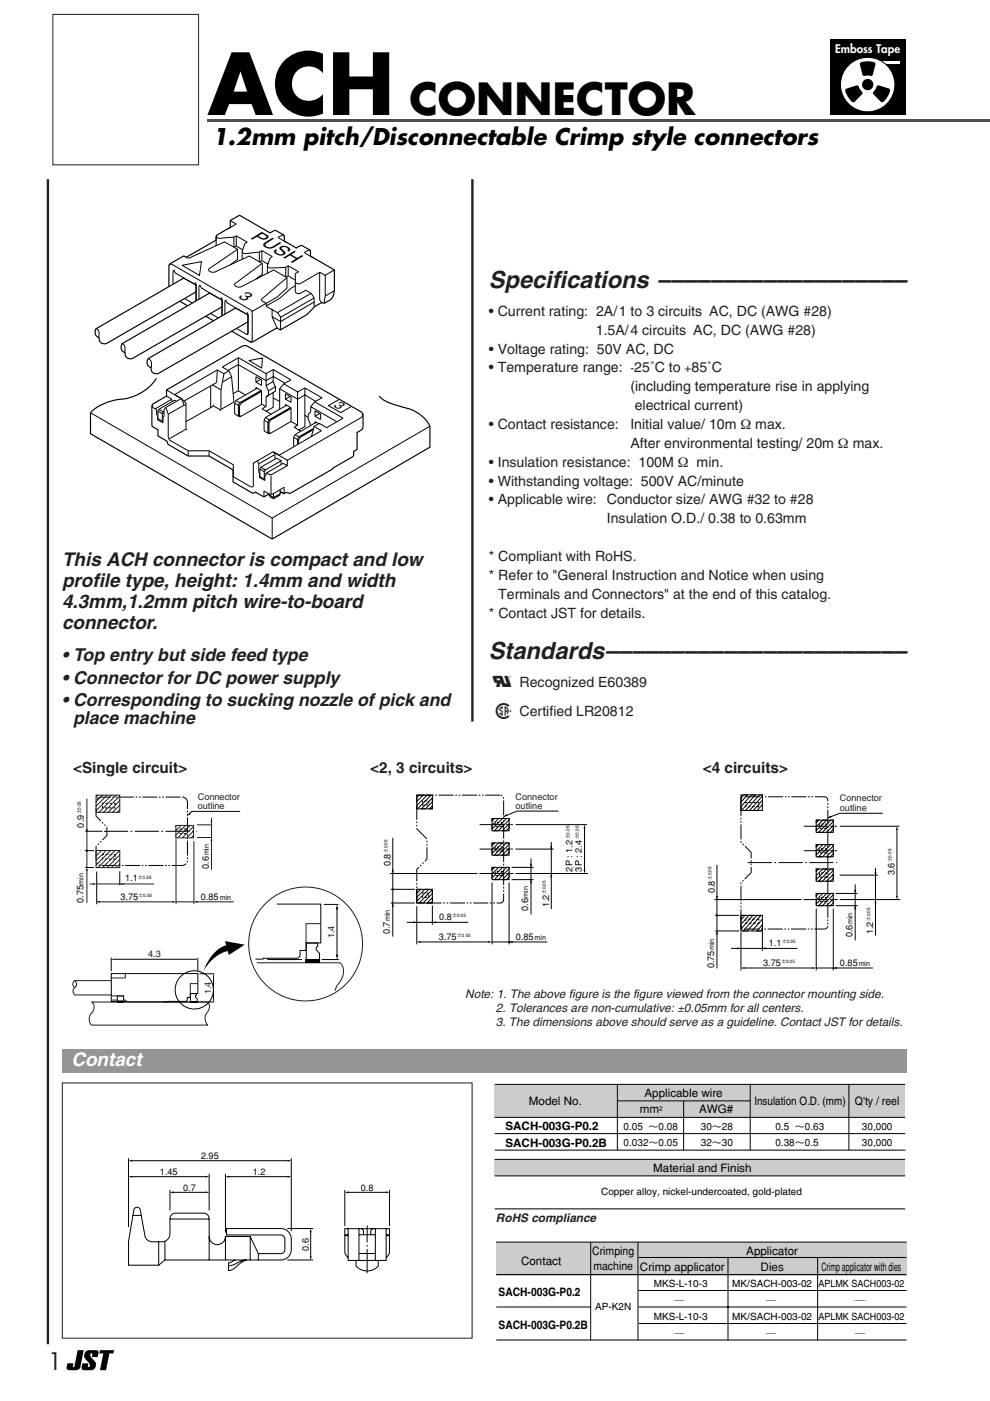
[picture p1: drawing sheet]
<svg xmlns="http://www.w3.org/2000/svg" width="210mm" height="297mm" viewBox="0 0 210 297" stroke-linecap="round" stroke-linejoin="round" font-family="sans-serif">
<path d="M44.1 25.2h165.8v.5h-165.8z" fill="#4d4d4d"/>
<path d="M176 8.4h16v16h-16z" fill="#000"/>
<path d="M185.7 12.9h5v.6h-5z" fill="#fff"/>
<circle cx="184" cy="17.9" r="5.8" fill="#fff" stroke="#000" stroke-width=".21"/>
<circle cx="184" cy="17.9" r="1.21" fill="#000"/>
<path d="M179.4 19.1l2.2-.8 .3 .1 .8 1.3-1.6 1.8a1.76 1.76 0 0 1-1.3-1.3zM182.5 13.5a3.9 3.9 0 0 1 2.9 0l-.5 2.3-.3 .1h-1.5zM186.1 18.3l2.3 .6a1.76 1.76 0 0 1-.6 1.8l-.2 .3a.63 .63 0 0 1-.7 .5l-1.6-1.8z" fill="#000" stroke="#000" stroke-width=".35"/>
<path d="M36 56l3-1.7 .5 .3 6.3-3.7 .1-1 2.9-1.7v-1.5l2-1.1 6.5 3.8 1.1-.5 1.6 .8 .2 .3 .1 1.1 2.5 1.5 1.2-.5 1.7 .9 .1 1.3 5.1 2.9v4.5a2.6 2.6 0 0 1-2.5 2.5h-.2l-1.5 .8-1.9 1.8-5.4 3.2-.7-.5-5 2.9-.5 .1-17.2-9.9-.2-.6v-5.6zM33.2 80.2a10.3 10.3 0 0 1-8.3 4.5 10.3 10.3 0 0 0-5.7 2.8v4.5l38.5 22.3 33.5-19.5v-4.4a8.1 8.1 0 0 0-6-4.1l-.9-.3a8.1 8.1 0 0 1-3.9-2.1M57.1 104.7l.3 .7 .6 .3 1.3-.7 .1-.7 .8 .4 .5-.3 .8 .2 9-5.2 .1-.1 4.3-2.5 .1-1.1 .7-.4v-3.6l1-.6 .2-.5v-2.8l-.4-.5-23.9-13.8a1.24 1.24 0 0 0-1.4 0l-15.9 9.2v1.3l-3 1.8-.1 4.4 1.3 .9v1.3l1.9 1.1 .2 .7 4.3 2.5h4.4l5.1 2.9v2.6l4.3 2.4 .4-.3 1.9 1.1 1-.7" fill="none" stroke="#000" stroke-width=".25"/>
<g fill="none" stroke="#000" stroke-width=".21">
<path d="M35.9 56.2l.2-.2 .4 .1 16.8 9.8 .2 .5v5.7l-.2 .4-.4-.1M36.8 57.3l.6 .7M37 57.3l-.3 .4v4.2l4.7 2.7 .2-.3v-3.9l-.3-.5M37.3 57.9l4.2 2.5v3.9l-.2 .2M38.6 56.2l4.1-.7-.4 2.9zM39.5 54.6l.7 .1 7.4-3.4 2.8 1.6v2.1l-1.6 1.2M44.7 56.7l-.5 .5a1.26 1.26 0 0 0 1.9 .2l6.8-3.1 2.7 1.6v2.3l-1.3 1M45.8 50.3v1.8M46 49.9l-.1 .4 .7 .2 3-.2 .5-.3 2.3 1.4M48.8 46.7l1.3 .8-1.9 1.1M49.6 50.3v2.1M49.6 52.4l.5-.2 1.4 .8"/>
<path d="M50.1 50v2.2M50.2 59.9l-.5 .4a1.26 1.26 0 0 0 1.9 .3l6.4-3.3 2.8 1.6v2.2l-2.1 1.9-2.2 1.3M50.4 52.9l-5.7 3.8M51.4 53.3l.2 .3 .5 .2 2.9-.4 .5-.3 2.2 1.3-.5 .4a5.3 5.3 0 0 0-.5 3.2M52.4 51.3l-.5 .4a5.5 5.5 0 0 0-.6 3.3M55 53.4v2.1M55.1 55.5l.4-.2 1.3 .7M55.5 53.2v2M55.6 55.8l-5.4 4.1M56.7 56.4l.2 .3 .6 .1 3-.1 .6-.3 2.2 1.2-.7 .4v3.9M60.2 50.1l-.2-.3-1.1 .6 1.9 1.1M60.6 56.7v2"/>
<path d="M60.7 58.7l.4-.2 1.5 .9M60.8 58.9l-5.3 4.5v.4l.9 .5v.7l1.3 .7M61.1 56.4v2M65.8 53.3l-.3-.3-1 .6 1.9 1.1M67.8 57.8v5.4a.9 .9 0 0 0 .5 1M69 58.4v4.4l-.3 1.2 .3 .1M70.9 57.3l-1.9 1.1-1.2-.7-4.3 2.5a.72 .72 0 0 1-.9-.4M42.4 60.5l.5 .7M46.1 78.4l-.2 2.7-6.8 3.9M47.8 63.6l.6 .7M48.4 78.5l2.1-1.2 5.9 3.4 1.6-.9 2.4 1.4M48.5 78.7l-1 .6"/>
<path d="M49.1 79.9l-2 1.1M50.5 75.8v7M52.8 76.5l2.8-.6-.1 2.1zM54.3 79.9v1.1l1.2 .7v-1.1l-1.2-.7M56.4 79.2v2.6l.5 1.1v.9l-.5 .3v2.1l-.9 .5M56.4 64.3l-2.9 1.7M57.5 65.5l1.3 .8 .7 .9v2.7M57.7 65.7v1.5l1 2.3M57.9 78.4v2.5l.5 1.1v.9l-1.9 1.2M62.6 60.6l-.9 .5-2.4 2.2-2.8 1.5M64.8 61.5l1.2 .7 .6 1v1.9M64.9 61.5l-1.4 .7a.72 .72 0 0 1-.9-.3"/>
<path d="M65.9 62.2l-7.1 4.1M66.6 64.1l-7.1 4.1-1.8-1.1M66.6 63.2l-7.1 4.1M70.9 61.6l-1.9 1.1M19.2 87.5l38.5 22.3 33.5-19.4M33.5 87.2l.9 .5M33.7 86.8l.9 .5M34.8 87.3l-.4 .4v1.6M35.2 86.5l.5 1.3v4.5a1.15 1.15 0 0 0 .5 1.2l3.7 2.1h4.4l5.2 2.9v2.6l3.6 2.1h.4l.2-.3v-4.7l4.2-2.4 1.3 .7 9-5.2-1.6-.9M35.3 84l1.1 .6 .1 .6M35.3 82.7l3.1 1.8M36.3 84.7l-3.4 2"/>
<path d="M37.4 85.1l-.4-.2-3.3 1.9-.2 .4v1.6l1 .6M38.4 84.5l-3.4 2.1-.2 .5v1.2l-.2 .3v1.1l-1.2-.7-.2-1.8a1.09 1.09 0 0 0-.9-.9v-.4M38.5 84.5l.5 1.4-3.3 1.9M39.4 91l-3.5 2M39.4 85.9h-.4M39.9 95.6v1.1M44.3 95.6v1.1M44.7 81.8v4.6M45 81.6l1.8 1M45.3 86.1l1.4 .8M45.3 85.8l-.3 .4-5.6 3.2M46.6 87.1l.2-.5v-4l.7-3.4-1.4-.8-9.1 5.3 1.5 .8 .9 1v5.2l.3 .5"/>
<path d="M49.4 83.5l1.1-.6 1.5 .8M49.6 85.2l-2.7 1.6M49.6 85.2l-.5-5.3-.6-1.3-1.4-.8 3.5-2 5.8 3.4 1.5-.8 3.8 2.1-1.5 .9-.9 1v4.3M49.7 85.5l.9 .4M50.1 85l.7 .4M54.3 82.2l1.2 .7v2.9l-4.7 2.5-1-.6-.1-2a1.07 1.07 0 0 1 .6-1l4.2-2.4M54.3 82.1v.4M54.5 97.8l.4 .7 .1 2.7 1.2 .7M55.1 99.5l.9 .5M55.2 80.5l-1 .5M55.3 82.8l-4.2 2.4a1.07 1.07 0 0 0-.6 1v1.7l.3 .4h.2M55.3 99.1l.9 .5"/>
<path d="M55.4 83l-4 2.3a1.07 1.07 0 0 0-.6 1v1.7l.3 .2M55.5 86.7l2 1.1M55.6 85.7l.8 .5M56 89.1l.8 .5M56.3 88.5l.8 .5M57.9 80.9l-1.5 .9M57.9 83.2v1.1M58.2 96.4l-3.2 1.9M58.3 97.3v-1.1l-.3-.3 2.9 1.7M58.4 82l-1.5 .9M59.3 82.4l3.8 2.2 1.6-.9 2.2 1.4M59.3 85.1l-1.4-.7v1.9l-1.4 .9"/>
<path d="M59.6 98.5v-.8l-.9-.6-3.4 2-.2 .4v1.5l1 .6M59.6 97.7l-3.4 1.9-.2 .4v1.6M60 98.2l.9 .5M60 98.3l-3.6 2.1-.2 .7v.8M60.2 81.4l2.9 1.7M60.5 83.5l1.2 .7v1.1l-1.2-.7zM60.8 85.9l-4.2 2.4a1.07 1.07 0 0 0-.6 1l.1 2.1 .9 .5 4.7-2.5v-2.9l-1.2-.7v.3M61.5 84.1l-1 .5M61.6 86.4l-4.2 2.4a1.07 1.07 0 0 0-.6 1v1.7l.2 .4h.3M61.7 86.6l-4.1 2.3a1.07 1.07 0 0 0-.6 1v1.7l.4 .2M61.7 89.4l1.4 .7M62.3 92.8l.8 .4"/>
<path d="M62.6 92.2l.7 .4M64.6 82.2v5.9M65.3 88.5l-.6-.5v2.4l-1.3 .7M65.9 86.2l5.5 3.2M66.4 91.1l-2.5 1.5a1.29 1.29 0 0 0-.6 1.5M66.5 90.8l-2.8 1.6a1.43 1.43 0 0 0-.6 1.9M66.8 87.1l1.2 .7v1.1l-1.2-.7zM66.8 89.4l.7 .4M66.8 89.4v.3M66.8 85.3l5.9 3.3M67 89.6l-4.1 2.4a1.07 1.07 0 0 0-.6 .9v1.8M67.7 87.7l-.9 .6"/>
<path d="M68.3 84.3l-1.6 .9-.8 1v1.1l-.5 .5v1.1l.4 .9v.4M68.3 84.4l-3.7-2.2-1.5 .9v7.1l-.8 .4 1.5 .8M71.9 84.7l-2.3 1.3 2.6 1.5 2.3-1.3M72.8 88.6l-3.5 2.1-1.6-.9-1.1 .6-.6 2.1M76.8 87.6a.63 .63 0 0 1-.3 1l-15.6 9v1.1l-3.1 1.8a1.12 1.12 0 0 1-1.2-.1l-.2 .2M57.5 100.8v4M57.7 109.8v4.4M59.4 103.8v.4l.8 .5M59.4 104.7l-1.4 .8-.8-.5M60.2 103.3v1.3M60.2 103.3l-2.2 1.3a1.01 1.01 0 0 1-1.1 0l-1-.5"/>
</g>
<path d="M20.4 69.7l18.5-10.7 2.6 1.4v1.5l-19 11a1.13 1.13 0 0 1-1.5-1.3 1.15 1.15 0 0 1-.6-1.9z" fill="#fff" stroke="#000" stroke-width=".25"/>
<path d="M20.3 69.6a1.07 1.07 0 0 1 .7 1.3l-.1 .7M42.5 60.4l-.3 .4v4.2l4.7 2.7 .2-.2v-3.9l-.3-.6M42.8 61.1l4.2 2.5v3.8l-.2 .3" fill="none" stroke="#000" stroke-width=".21"/>
<path d="M25.9 72.9l18.5-10.8 2.6 1.5v1.5l-19 10.9a1.13 1.13 0 0 1-1.5-1.3 1.15 1.15 0 0 1-.6-1.8z" fill="#fff" stroke="#000" stroke-width=".25"/>
<path d="M25.8 72.8a1.07 1.07 0 0 1 .7 1.3l-.1 .7M48 63.6l-.3 .4v4.2l4.7 2.7 .2-.2v-3.9l-.3-.6M48.3 64.3l4.3 2.5v3.8l-.3 .3" fill="none" stroke="#000" stroke-width=".21"/>
<path d="M31.4 76l18.5-10.7 2.6 1.5v1.4l-19 11a1.13 1.13 0 0 1-1.5-1.3 1.15 1.15 0 0 1-.6-1.9z" fill="#fff" stroke="#000" stroke-width=".25"/>
<g fill="none" stroke="#000" stroke-width=".21">
<path d="M31.4 76a1.07 1.07 0 0 1 .7 1.4l-.1 .7M56 104.1v1.3M58 104.7v1M83.3 177.6v21M88.4 168.6h3.3v2.9h-3.3zM88.4 170.8l2.2-2.2h.8l-2.9 2.9h-.1zM88.4 169.1l.5-.5h.8l-1.3 1.3zM91.7 169.2v.8l-1.5 1.5h-.8zM91.7 170.9v.6h-.7zM104.3 173.5h3.6v2.6h-3.6zM104.3 174.9l1.4-1.4h.9l-2.3 2.3zM104.3 173.5h.6l-.6 .6z"/>
<path d="M104.3 178.7h3.6v2.6h-3.6zM104.3 178.7h.6l-.6 .6zM105.7 178.7h.9l-2.3 2.2v-.8zM107.4 173.5h.5v.3l-2.3 2.3h-.8zM107.4 178.7h.5v.3l-2.3 2.3h-.8zM107.9 174.7v.8l-.6 .6h-.8zM107.9 179.9v.8l-.6 .6h-.8zM109.3 174.8h15.2M116.9 178.5v14.2M118.4 172h-8.8l-2.8 1.1M123.9 175.5v9.1M82.7 185.2h18.5"/>
<path d="M82.8 188.6h5.2M82.8 191.5h5.2M86.3 195.6h13M88.4 188.6h3.3v2.9h-3.3zM88.4 190.2l1.7-1.6h.8l-2.5 2.5zM88.4 188.6h.8l-.8 .8zM88.4 192.1v8.1M88.8 191.5l2.9-2.9v.9l-2 2zM89 199.7h14.7M90.5 191.5l1.2-1.2v.9l-.3 .3zM91.7 192v4.1M104.3 183.9h3.6v2.6h-3.6z"/>
<path d="M104.3 185.3l1.4-1.4h.9l-2.3 2.2zM104.3 183.9h.6l-.6 .5zM104.3 187.1v13.1M104.3 199.7h11.7M104.8 186.5l2.6-2.6h.5v.3l-2.3 2.3zM107.9 185v.9l-.6 .6h-.8zM107.9 187.1v13.1M108.5 183.9h4.6M108.5 186.5h4.6M109.3 185.2h15.4M109.3 180h8.1M112.6 182v11.9"/>
</g>
<g fill="none" stroke="#231f20" stroke-width=".21">
<path d="M11.2 3.1h30.9v31.8h-30.9zM20.4 168.6h5v3.6h-5zM20.8 168.5l-.5 .6M21.8 168.5l-1.5 1.5M22.8 168.5l-2.5 2.5M23.7 168.5l-3.4 3.4M24.7 168.5l-3.8 3.8M25.4 168.7l-3.5 3.6M25.4 169.7l-2.5 2.6M25.4 170.6l-1.6 1.7M25.4 171.6l-.6 .7M20.4 180.3h5v3.7h-5z"/>
<path d="M20.6 187.4h12.1M20.6 180.3l-.3 .3M21.6 180.3l-1.3 1.2M22.5 180.3l-2.2 2.2M23.5 180.3l-3.2 3.2M24.5 180.3l-3.8 3.7M25.4 180.3l-3.7 3.7M25.4 181.2l-2.7 2.8M25.4 182.2l-1.8 1.8M25.4 183.1l-.8 .9"/>
</g>
<path d="M100.2 38v115" fill="none" stroke="#231f20" stroke-width=".5"/>
<g fill="#000">
<path d="M106.8 173.1l.6-.5 .2 .4zM116.7 179.4h.4l-.2 .8zM123.9 174.8l.2 .8h-.4zM83.1 184.4h.4l-.2 .8zM83.3 191.5l.2 .7h-.4zM87.6 195.3l.8 .3-.8 .2zM88.4 199.7l.7-.2v.4zM91.7 195.6l.7-.2v.4zM103.6 199.5l.7 .2-.7 .2zM107.9 199.7l.8-.2v.4zM112.4 183.1h.4l-.2 .8zM112.6 186.5l.2 .8h-.4z"/>
<path d="M116.9 185.2l.2 .8h-.4zM123.7 184.4h.4l-.2 .8z"/>
<circle cx="83.3" cy="188.6" r=".22"/>
</g>
<path d="M101.7 174.8h7M101.6 185.2h7.3M101.7 180h7" fill="none" stroke="#000" stroke-width=".21" stroke-dasharray="5.1 .5 .4 .5" stroke-linecap="butt"/>
<path d="M20.8 169.2l.7-.2h17.1a1.12 1.12 0 0 1 1.1 1.1v12.3a1.12 1.12 0 0 1-1.1 1.1h-17.1a1.12 1.12 0 0 1-1.1-1.1v-2.9l2.3-2.3v-1.8l-2.3-2.4v-2.9v-.3zM88.4 168.6h17.7a.72 .72 0 0 1 .7 .7v21.4a.72 .72 0 0 1-.7 .8h-17.7v-7.2l2.1-2.1v-4.3l-2.1-2.2z" fill="none" stroke="#000" stroke-width=".21" stroke-dasharray="3.2 .4 .4 .4 .4 .4" stroke-linecap="butt"/>
<path d="M21.7 170.3h2.7v1h-2.7zM38 175.8h1.4v.9h-1.4zM89.6 169.8h1.3v.9h-1.3zM105 174.4h1.5v.9h-1.5zM105 179.6h1.5v.9h-1.5zM21.7 181.2h2.7v.9h-2.7zM89.6 189.3h1.3v.9h-1.3zM105 184.8h1.5v.8h-1.5z" fill="none" stroke="#000" stroke-width=".21" stroke-dasharray=".5 .4" stroke-linecap="butt"/>
<path d="M25.5 187.4l.7-.2v.4z" fill="#231f20"/>
<path d="M19 187.4h1.1" fill="none" stroke="#231f20" stroke-width=".21"/>
<path d="M19.7 187.2l.8 .2-.8 .2z" fill="#231f20"/>
<path d="M41.3 191.2h8.3" fill="none" stroke="#231f20" stroke-width=".21"/>
<path d="M41.2 191.2l.7-.2v.4z" fill="#231f20"/>
<path d="M20.8 191.2h16.2M37.3 191.2h3.8" fill="none" stroke="#231f20" stroke-width=".21"/>
<g fill="#231f20">
<path d="M36.6 191l.7 .2-.7 .2z"/>
<path d="M20.5 191.2l.4-.1v.2z"/>
<path d="M20.5 191.2l.7-.2v.4z"/>
</g>
<path d="M22.1 176.2h19.7" fill="none" stroke="#000" stroke-width=".21" stroke-dasharray="5.1 .5 .4 .5" stroke-linecap="butt"/>
<g fill="none" stroke="#231f20" stroke-width=".21">
<path d="M18.4 169.3v11.4M18.5 170.1l-.1 .1M18.5 179.7l-.1 .1M18.5 178.7l-.1 .1M18.5 177.8l-.1 .1M18.5 176.8l-.1 .1M18.5 175.9l-.1 .1M18.5 174.9l-.1 .1M18.5 173.9l-.1 .1M18.5 173l-.1 .1M18.5 172l-.1 .1M18.5 171.1l-.1 .1"/>
<path d="M18.5 180.7h-.1"/>
</g>
<path d="M18.2 175.7h.4l-.2 .8z" fill="#231f20"/>
<g fill="none" stroke="#231f20" stroke-width=".21">
<path d="M18.4 180.3v3.6M18.4 184.3v7.1M18.5 183.2l-.1 .1M18.5 182.3l-.1 .1M18.5 181.4l-.1 .1M18.5 180.5l-.1 .1M18.5 191.2l-.1 .1M18.5 190.3l-.1 .1M18.5 189.3l-.1 .1M18.5 188.3l-.1 .1M18.5 187.4l-.1 .1M18.5 186.4l-.1 .1"/>
<path d="M18.5 185.5l-.1 .1M18.5 184.5l-.1 .1"/>
</g>
<path d="M18.4 183.9l.2 .8h-.4z" fill="#231f20"/>
<path d="M18.1 176.2h3.6M18 180.4h1.9M18.1 183.9h1.8M20.5 184.8v6.9M25.4 184.7v3" fill="none" stroke="#000" stroke-width=".21"/>
<path d="M37.3 175h3.7v2.6h-3.7zM37.5 175l-.3 .2M38.4 175l-1.2 1.1M39.4 175l-2.2 2.1M40.3 175l-2.7 2.7M41.1 175.2l-2.5 2.5M41.1 176.1l-1.6 1.6M41.1 177.1l-.6 .6M44.8 173.4v1.3" fill="none" stroke="#231f20" stroke-width=".21"/>
<path d="M44.6 174.1h.4l-.2 .8z" fill="#231f20"/>
<path d="M44.8 174.9v2.7M44.8 177.8v6.6" fill="none" stroke="#231f20" stroke-width=".21"/>
<path d="M44.8 177.6l.2 .8h-.4z" fill="#231f20"/>
<path d="M37.3 177.8v13.9M41.1 178.4v13.3M41.8 174.9h3.2M41.8 177.6h3.2M13.2 229.6h86.9v54.1h-86.9z" fill="none" stroke="#231f20" stroke-width=".21"/>
<g fill="none" stroke="#000" stroke-width=".21">
<path d="M50.9 172h-10.3l-.6 .7M157.1 168.5h4.5v3.3h-4.5zM157.6 168.5h.9l-1.4 1.6v-1zM159.3 168.5h.8l-2.9 3.3h-.1v-.8zM161 168.6h.7v.1l-2.8 3.1h-.8zM161.7 169.7l-1.9 2.1M161.7 170.6l-1.2 1.2M173.1 173.9h3.6v2.6h-3.6zM173.1 175.3l1.3-1.4h.9l-2.2 2.2zM173.1 173.9h.5l-.5 .5zM173.1 179.1h3.6v2.6h-3.6zM173.1 179.1h.5l-.5 .5z"/>
<path d="M173.5 176.5l2.6-2.6h.6v.3l-2.3 2.3zM174.4 179.1h.9l-2.2 2.2v-.9zM176.1 179.1h.6v.3l-2.3 2.3h-.9zM176.7 175v.9l-.6 .6h-.9zM178.1 175.2h12.6M187.2 172.4h-9.1l-2.6 1M190.2 175.8v14.3M151.4 190.7h18.6M151.6 194.1h5.1M151.7 197.4h5.1M152 183.4v21.9M157.1 194.1h4.5v3.3h-4.5z"/>
<path d="M157.1 194.1h.8l-.8 .9zM157.1 197.6v8.2M158.8 194.1h.8l-2.5 2.9v-1zM160.4 194.2l.9-.1-2.9 3.3h-.8zM161.6 196.1v.9l-.2 .4h-.9zM161.6 197.5v4.1M161.7 194.9l-2.3 2.5M173.1 184.2h3.6v2.6h-3.6zM173.1 185.6l1.3-1.4h.9l-2.2 2.3zM173.1 184.2h.5l-.5 .6zM173.1 189.4h3.6v2.6h-3.6zM173.1 189.4h.5l-.5 .6z"/>
<path d="M173.1 192.6v13.2M174.4 189.4h.9l-2.2 2.3v-.9zM176.1 184.2h.6v.3l-2.3 2.3h-.9zM176.1 189.4h.6v.3l-2.3 2.3h-.9zM176.7 180.2v.9l-.6 .6h-.9zM176.7 185.4v.8l-.6 .6h-.9zM176.7 190.6v.8l-.6 .6h-.9zM176.7 192.6v13.2M177.2 189.4h4.6M177.2 192h4.6M178 190.7h12.9M178 185.5h8.1"/>
<path d="M181.3 187.5v11.9M185.6 184.1v14.3M155 201.1h14M157.7 205.2h14.7M173.1 205.2h12M27.3 245.6v14.5M27.9 249.5h15.8M27.9 246.1h33.2M28.2 257.7h1.7M28.5 256.2a.69 .69 0 0 1 1.2 .3l1 5.6a1.57 1.57 0 0 0 1.6 1.2h2.1a1.68 1.68 0 0 0 1.6-1.7v-3.2a1.16 1.16 0 0 1 1.2-1.2h6a1.16 1.16 0 0 1 1.1 1.2v3.8a1.73 1.73 0 0 0 1.8 1.7 1.73 1.73 0 0 0 1.7-1.7h5.2l1.8 3.6h4.7a.87 .87 0 0 0 .9-.9v-2.2a.87 .87 0 0 0-.9-.9h-11.5v-1.3h11.5a2.23 2.23 0 0 1 2.3 2.2v2.2a2.23 2.23 0 0 1-2.3 2.2h-24.5l-1.4 1.2h-6.3v-5.1zM36 258.5h8.3M36 252.3v4.3"/>
<path d="M36.7 252.8h7M44.3 248.9v7.7M47.8 248.9v12.4M48.4 249.5h12.7M61.8 245.6v15.4M73.1 252.3v7.6M73.7 252.8h8.3M82.6 252.3v7.6M33.6 263.3v5M35 263.2v3.9M44.3 262.2v4.9M47.8 262.2v4.9"/>
<path d="M49.9 267.1l-1.4 .7v1.6a5.5 5.5 0 0 0 2.7-1.8l1.1-.5M52.1 267.1l-1.1 .3-1.4 .8-1.1 .2M53 262.2v4.9M54.8 265.8v1.3M60.9 267.1h5.5M60.9 260.5h5.5M65.9 261.1v5.4M73.8 260.5v6.7h1.7M73.8 262h-.7v3.5l.3 .6 .4 .5M73.8 261.8h-.7v-1.3h9.5v1.3h-.7M75.5 267.2h4.7v1.2a3.2 3.2 0 0 1-4.7 0zM76.1 260.5v6.7"/>
<path d="M76.1 261.8h3.5M76.1 265.8h3.5M76.6 260.5l.5 .5v.8M79.1 260.5l-.5 .5v.8M79.6 260.5v6.7M81.9 260.5v6.7h-1.7M81.9 262h.7v3.5l-.3 .6-.4 .5"/>
</g>
<g fill="#000">
<path d="M40.2 172.3l.3 .3-.7 .4zM175.5 173.4l.7-.5 .1 .4zM190.2 175.2l.2 .7h-.4zM151.8 190h.4l-.2 .7zM152 197.3l.2 .8h-.4zM181.1 188.7h.4l-.2 .7zM181.3 192l.2 .8h-.4zM185.4 184.9h.4l-.2 .8zM185.6 190.7l.2 .8h-.4zM190 190h.4l-.2 .7zM156.3 200.9l.8 .2-.8 .2zM157.1 205.2l.8-.2v.4z"/>
<path d="M161.6 201.1l.8-.2v.4zM172.3 205l.8 .2-.8 .2zM176.7 205.2l.7-.2v.4zM27.3 249.5l.7-.2v.4zM27.3 246.1l.7-.2v.4zM36 252.8l.8-.2v.4zM43.6 249.3l.7 .2-.7 .2zM43.6 252.6l.7 .2-.7 .2zM47.8 249.5l.8-.2v.4zM61 249.3l.8 .2-.8 .2zM61 245.9l.8 .2-.8 .2zM73.1 252.8l.8-.2v.4z"/>
<path d="M81.8 252.6l.8 .2-.8 .2zM65.7 266.4h.4l-.2 .7zM65.9 260.5l.2 .7h-.4zM16.5 286.3h1.3l-.8 3.6a.9 .9 0 0 1-.9 .6h-1.5a.49 .49 0 0 1-.5-.6l.2-.8h1.3l-.1 .7h.2zM18.3 286.5l.5-.2h1.6a.49 .49 0 0 1 .5 .6l-.2 .8h-1.2l.1-.7a.48 .48 0 0 0-.5 .4 .48 .48 0 0 0 .3 .5 1.54 1.54 0 0 1 .5 2.4l-.5 .2h-1.6a.49 .49 0 0 1-.5-.6l.2-.8h1.2l-.1 .7a.48 .48 0 0 0 .5-.4 .48 .48 0 0 0-.3-.5 1.54 1.54 0 0 1-.5-2.4zM21.2 286.3h3l-.1 .7h-.9l-.7 3.5h-1.3l.7-3.5h-.9z"/>
<circle cx="18.4" cy="180.4" r=".22"/>
<circle cx="152" cy="194.1" r=".22"/>
</g>
<path d="M170.4 175.2h7.1M158.5 182.9h19M170.4 190.7h7.2M170.4 180.4h7.1M77.8 269.9v-10.1" fill="none" stroke="#000" stroke-width=".21" stroke-dasharray="5.1 .5 .4 .5" stroke-linecap="butt"/>
<path d="M158.1 170.1h2.8v.9h-2.8zM173.8 174.7h1.4v.9h-1.4zM173.8 179.9h1.4v.9h-1.4zM158.1 194.9h2.8v.9h-2.8zM173.8 185.1h1.4v.9h-1.4zM173.8 190.3h1.4v.9h-1.4z" fill="none" stroke="#000" stroke-width=".21" stroke-dasharray=".5 .4" stroke-linecap="butt"/>
<path d="M157.1 168.9h17.7a.72 .72 0 0 1 .7 .8v26.6a.72 .72 0 0 1-.7 .7h-17.7v-9.8l2.2-2.2v-4.3l-2.2-2.1z" fill="none" stroke="#000" stroke-width=".21" stroke-dasharray="3.2 .4 .4 .4 .4 .4" stroke-linecap="butt"/>
<path d="M10.2 38v247" fill="none" stroke="#231f20" stroke-width=".5"/>
<path d="M104.7 228.5h88v28h-88z" fill="#fff"/>
<g fill="#ccc">
<path d="M104.9 229.9h87v7h-87z"/>
<path d="M104.9 245.8h87v3.5h-87z"/>
</g>
<path d="M104.9 229.9h87M104.9 236.9h87M130.9 229.9v13.9M130.9 233.4h28.2M144.9 233.4v10.4M159.1 229.9v13.9M180 229.9v13.9M104.9 245.8h87M104.9 256.3h87M104.9 249.3h87M104.9 240.3h87M104.9 243.8h87.1" fill="none" stroke="#000" stroke-width=".21"/>
<path d="M105.2 263.4h87v7h-87z" fill="#ccc"/>
<path d="M105.2 263.4h87M105.2 270.2h87M105.2 277.1h20M125.2 263.4v20.7M135.3 263.4v20.7M135.4 273.6h56.8M135.4 277.1h56.8M135.4 266.6h56.8M154.4 266.7v17.4M173.4 266.7v17.4M105.2 284.1h87M135.4 280.6h56.8" fill="none" stroke="#000" stroke-width=".21"/>
<path d="M13.2 222.5h179v5h-179z" fill="#939598"/>
<g fill="none" stroke="#000" stroke-width=".21">
<path d="M58.7 191.7h9.3v8.2h-3.1v1.6h-1.3v1a.73 .73 0 0 1-.7 .7h-7.1v.2h-1.6M64.9 200h2.5v.7l-.3 .2-.1 .3 .7 .9v1.6h-2.8zM68.7 191.8h3.1M71.5 192.6v10M23.6 203v2.9M23.6 206.4h18.4v4.2h-1.7v.9h-.6l-.1 .6-.3 .2-15.7 .1zM24 203.4h17.5M24.9 211.1h1.3l-.1 1.4h-1.1zM34.5 212.4h10.9M40.4 210.7h1.2l-.2 .6 .4 .5v.6h-1.4zM41.9 203.1v2.9M42.3 206.5h3.1"/>
<path d="M45.3 206.9v5.1M56.7 203.4h7.3M68.2 203.4h3.7"/>
<circle cx="41.2" cy="209.9" r="4.1"/>
</g>
<path d="M71.4 191.8l.3 1h-.5zM23.6 203.4l.5-.2v.3zM24.8 212.3h1.5v.2h-1.5zM40.3 212.2h1.6v.3h-1.6zM41.4 203.2l.5 .2-.5 .1zM45.2 202.2l1.8-1.4 1-.4 .6 1.2a7.8 7.8 0 0 0-5.5 4.3l.9-2zM45.1 211.9h.3l-.1 .5zM45.3 206.5l.1 .5h-.3zM47.7 199.5l4.2 .8-3.4 2.2zM64.7 203.4h3.2v.7h-3.2zM71.2 202.4h.5l-.2 1z" fill="#000"/>
<g fill="none" stroke="#231f20" stroke-width=".21">
<path d="M68 195.8h-3.1v4.2M15.9 207.9a.93 .93 0 0 1 0 1.5M19.4 212.5h24.6a1.69 1.69 0 0 1-.1 2.2 2.03 2.03 0 0 0 .1 2.6h-24.6a1.92 1.92 0 0 1 .3-2.8 1.48 1.48 0 0 0-.3-2zM23.6 211.1h2.6M23.6 212h1.3M23.6 207.9h-7.7a.85 .85 0 0 0 0 1.5 .96 .96 0 0 0 0 1.5h7.7M24.9 212.2h1.3M26.2 212h.4l.4 .4M26.6 206.4v.9h-3M41.9 208.5h-1.6v2.2M54.4 204.1h17.7a3.4 3.4 0 0 1-.5 4.7l-.6 1.3"/>
<circle cx="64.8" cy="200.1" r="12.1"/>
</g>
<text font-size="17.6" x="44.1" y="24.4">ACH</text>
<text font-size="9.2" x="86.8" y="24.4">CONNECTOR</text>
<text font-size="7" fill="#231f20" x="103.7" y="152.4">1</text>
<g font-size="5" fill="#231f20">
<text x="103.7" y="61">Specifications –––––––––––––––––––</text>
<text x="103.7" y="139.8">Standards–––––––––––––––––––––––</text>
<text x="10.2" y="290.5">1</text>
</g>
<text font-size="4.8" x="45.1" y="30.7">1.2mm pitch/Disconnectable Crimp style connectors</text>
<text font-size="4.7" fill="#231f20" x="104.5" y="145.8">0</text>
<g font-size="4" fill="#231f20">
<text x="13.2" y="119.9">This ACH connector is compact and low</text>
<text x="13.2" y="124.4">profile type, height: 1.4mm and width</text>
<text x="13.2" y="128.9">4.3mm,1.2mm pitch wire-to-board</text>
<text x="13.2" y="133.4">connector.</text>
</g>
<text font-size="4" fill="#fff" x="15.2" y="226.1">Contact</text>
<text font-size="3.9" x="52.9" y="50.5" transform="rotate(30 52.9 50.5)">PUSH</text>
<g font-size="3.8" fill="#231f20">
<text x="13.2" y="140.2">• Top entry but side feed type</text>
<text x="13.2" y="145">• Connector for DC power supply</text>
<text x="13.2" y="149.7">• Corresponding to sucking nozzle of pick and</text>
<text x="15.5" y="153.5">place machine</text>
</g>
<text font-size="3.4" x="50.4" y="62.9" transform="rotate(31 50.4 62.9)">3</text>
<g font-size="3.2" fill="#231f20">
<text x="15.5" y="163.9">&lt;Single circuit&gt;</text>
<text x="78.5" y="163.9">&lt;2, 3 circuits&gt;</text>
<text x="149" y="163.9">&lt;4 circuits&gt;</text>
</g>
<g font-size="3" fill="#231f20">
<text x="103.7" y="67">• Current rating: 2A/1 to 3 circuits AC, DC (AWG #28)</text>
<text x="126.3" y="71">1.5A/4 circuits AC, DC (AWG #28)</text>
<text x="103.7" y="75">• Voltage rating: 50V AC, DC</text>
<text x="103.7" y="79">• Temperature range:</text>
<text x="133.7" y="83">(including temperature rise in applying</text>
<text x="134.5" y="79">25˚C to</text>
<text x="146.6" y="79">85˚C</text>
<text x="134.6" y="87">electrical current)</text>
<text x="103.7" y="91">• Contact resistance:</text>
<text x="133.7" y="91">Initial value/ 10m Ω max.</text>
<text x="133.7" y="95">After environmental testing/ 20m Ω max.</text>
<text x="103.7" y="99">• Insulation resistance: 100M Ω min.</text>
<text x="103.7" y="103">• Withstanding voltage: 500V AC/minute</text>
<text x="103.7" y="107">• Applicable wire:</text>
<text x="128.7" y="107">Conductor size/ AWG #32 to #28</text>
<text x="128.7" y="111">Insulation O.D./ 0.38 to 0.63mm</text>
<text x="103.7" y="119">* Compliant with RoHS.</text>
<text x="103.7" y="123">* Refer to &quot;General Instruction and Notice when using</text>
<text x="103.7" y="131">* Contact JST for details.</text>
<text x="105.6" y="127">Terminals and Connectors&quot; at the end of this catalog.</text>
<text x="110.2" y="145.8">Recognized E60389</text>
<text x="110.2" y="151.9">Certified LR20812</text>
</g>
<text font-size="2.8" x="70.5" y="86.2" transform="rotate(31 70.5 86.2)">3</text>
<text font-size="2.5" fill="#fff" x="177.1" y="11.2">Emboss Tape</text>
<g font-size="2.5" fill="#231f20">
<text x="133.7" y="79">-</text>
<text x="145.2" y="79">+</text>
<text x="98.7" y="211.6">Note: 1. The above figure is the figure viewed from the connector mounting side.</text>
<text x="105.2" y="214.6">2. Tolerances are non-cumulative: ±0.05mm for all centers.</text>
<text x="105.2" y="217.6">3. The dimensions above should serve as a guideline. Contact JST for details.</text>
<text x="105.2" y="259.1">RoHS compliance</text>
</g>
<g font-size="2.5">
<text x="136.6" y="232.6">Applicable wire</text>
<text x="107.2" y="239.7">SACH-003G-P0.2</text>
<text x="112.1" y="234.4">Model No.</text>
<text x="135.7" y="236.1">mm</text>
<text x="148.2" y="236.1">AWG#</text>
<text x="159.9" y="234.2">Insulation O.D. (mm)</text>
<text x="181.3" y="234.2">Q'ty / reel</text>
<text x="107.2" y="243.1">SACH-003G-P0.2B</text>
<text x="138.5" y="248.5">Material and Finish</text>
<text x="110.5" y="268.1">Contact</text>
<text x="125.6" y="266.1">Crimping</text>
<text x="125.8" y="269.3">machine</text>
<text x="135.7" y="269.5">Crimp applicator</text>
<text x="158.2" y="266">Applicator</text>
<text x="161.3" y="269.5">Dies</text>
<text x="174.2" y="269.5">Crimp applicator with dies</text>
<text x="105.7" y="274.8">SACH-003G-P0.2</text>
<text x="105.7" y="281.8">SACH-003G-P0.2B</text>
</g>
<g font-size="2.1">
<text x="132.2" y="239.6">0.05 ～0.08</text>
<text x="148.6" y="239.6">30～28</text>
<text x="164.4" y="239.6">0.5 ～0.63</text>
<text x="182.8" y="239.6">30,000</text>
<text x="132.2" y="243.1">0.032～0.05</text>
<text x="148.6" y="243.1">32～30</text>
<text x="164.4" y="243.1">0.38～0.5</text>
<text x="182.8" y="243.1">30,000</text>
<text x="127.5" y="253.4">Copper alloy, nickel-undercoated, gold-plated</text>
<text x="138.6" y="272.9">MKS-L-10-3</text>
<text x="155.3" y="272.9">MK/SACH-003-02</text>
<text x="173.5" y="272.9">APLMK SACH003-02</text>
<text x="126.2" y="277.8">AP-K2N</text>
<text x="138.6" y="279.9">MKS-L-10-3</text>
<text x="138.8" y="276.4">―</text>
<text x="155.3" y="279.9">MK/SACH-003-02</text>
<text x="162.4" y="276.4">―</text>
<text x="173.5" y="279.9">APLMK SACH003-02</text>
<text x="181.3" y="276.4">―</text>
<text x="138.8" y="283.4">―</text>
<text x="162.4" y="283.4">―</text>
<text x="181.3" y="283.4">―</text>
</g>
<g font-size="1.9" fill="#231f20">
<text x="41.9" y="169.5">Connector</text>
<text x="41.9" y="171.5">outline</text>
<text x="109.3" y="169.6">Connector</text>
<text x="109.3" y="171.5">outline</text>
<text x="178.1" y="169.9">Connector</text>
<text x="178.1" y="171.8">outline</text>
<text x="31.4" y="202.9">4.3</text>
<text x="70.9" y="199" transform="rotate(-90 70.9 199)">1.4</text>
<text x="44.8" y="210.8" transform="rotate(-90 44.8 210.8)">1.4</text>
</g>
<g font-size="1.9">
<text x="17.8" y="175.4" transform="rotate(-90 17.8 175.4)">0.9</text>
<text x="44.3" y="184.2" transform="rotate(-90 44.3 184.2)">0.6</text>
<text x="82.8" y="183.7" transform="rotate(-90 82.8 183.7)">0.8</text>
<text x="121.4" y="184.8" transform="rotate(-90 121.4 184.8)">2P : 1.2</text>
<text x="123.4" y="184.8" transform="rotate(-90 123.4 184.8)">3P : 2.4</text>
<text x="189.7" y="185.6" transform="rotate(-90 189.7 185.6)">3.6</text>
<text x="17.7" y="191.4" transform="rotate(-90 17.7 191.4)">0.75</text>
<text x="25.5" y="190.7">3.75</text>
<text x="26.5" y="186.9">1.1</text>
<text x="42.6" y="190.8">0.85</text>
<text x="151.5" y="189.4" transform="rotate(-90 151.5 189.4)">0.8</text>
<text x="93.1" y="195.1">0.8</text>
<text x="112" y="193.1" transform="rotate(-90 112 193.1)">0.6</text>
<text x="116.4" y="192.4" transform="rotate(-90 116.4 192.4)">1.2</text>
<text x="82.7" y="198.1" transform="rotate(-90 82.7 198.1)">0.7</text>
<text x="93.1" y="199.2">3.75</text>
<text x="109.4" y="199.3">0.85</text>
<text x="163" y="200.6">1.1</text>
<text x="180.8" y="198.8" transform="rotate(-90 180.8 198.8)">0.6</text>
<text x="185.2" y="198.1" transform="rotate(-90 185.2 198.1)">1.2</text>
<text x="151.4" y="205.3" transform="rotate(-90 151.4 205.3)">0.75</text>
<text x="161.8" y="204.8">3.75</text>
<text x="178.1" y="204.9">0.85</text>
<text x="42.6" y="245.8">2.95</text>
<text x="33.9" y="249.2">1.45</text>
<text x="53.6" y="249.2">1.2</text>
<text x="38.8" y="252.5">0.7</text>
<text x="76.5" y="252.5">0.8</text>
<text x="65.5" y="265.2" transform="rotate(-90 65.5 265.2)">0.6</text>
</g>
<g font-size="1.5">
<text x="44.3" y="181.4" transform="rotate(-90 44.3 181.4)">min</text>
<text x="17.7" y="187.6" transform="rotate(-90 17.7 187.6)">min</text>
<text x="46.6" y="190.8">min</text>
<text x="112" y="190.3" transform="rotate(-90 112 190.3)">min</text>
<text x="82.7" y="195.3" transform="rotate(-90 82.7 195.3)">min</text>
<text x="180.8" y="196" transform="rotate(-90 180.8 196)">min</text>
<text x="113.3" y="199.3">min</text>
<text x="151.4" y="201.4" transform="rotate(-90 151.4 201.4)">min</text>
<text x="182.1" y="204.9">min</text>
</g>
<text font-size="1.4" x="139.8" y="235.6">2</text>
<g font-size="1">
<text x="17.2" y="172.7" transform="rotate(-90 17.2 172.7)">±0.05</text>
<text x="120.7" y="178" transform="rotate(-90 120.7 178)">±0.05</text>
<text x="122.7" y="178" transform="rotate(-90 122.7 178)">±0.05</text>
<text x="82.1" y="180.9" transform="rotate(-90 82.1 180.9)">±0.05</text>
<text x="189" y="182.8" transform="rotate(-90 189 182.8)">±0.05</text>
<text x="29.3" y="186.4">±0.05</text>
<text x="29.4" y="190.1">±0.05</text>
<text x="115.7" y="189.5" transform="rotate(-90 115.7 189.5)">±0.05</text>
<text x="150.9" y="186.6" transform="rotate(-90 150.9 186.6)">±0.05</text>
<text x="96" y="194.4">±0.05</text>
<text x="184.5" y="195.3" transform="rotate(-90 184.5 195.3)">±0.05</text>
<text x="97" y="198.6">±0.05</text>
<text x="165.8" y="199.9">±0.05</text>
<text x="165.7" y="204.1">±0.05</text>
</g>
</svg>
